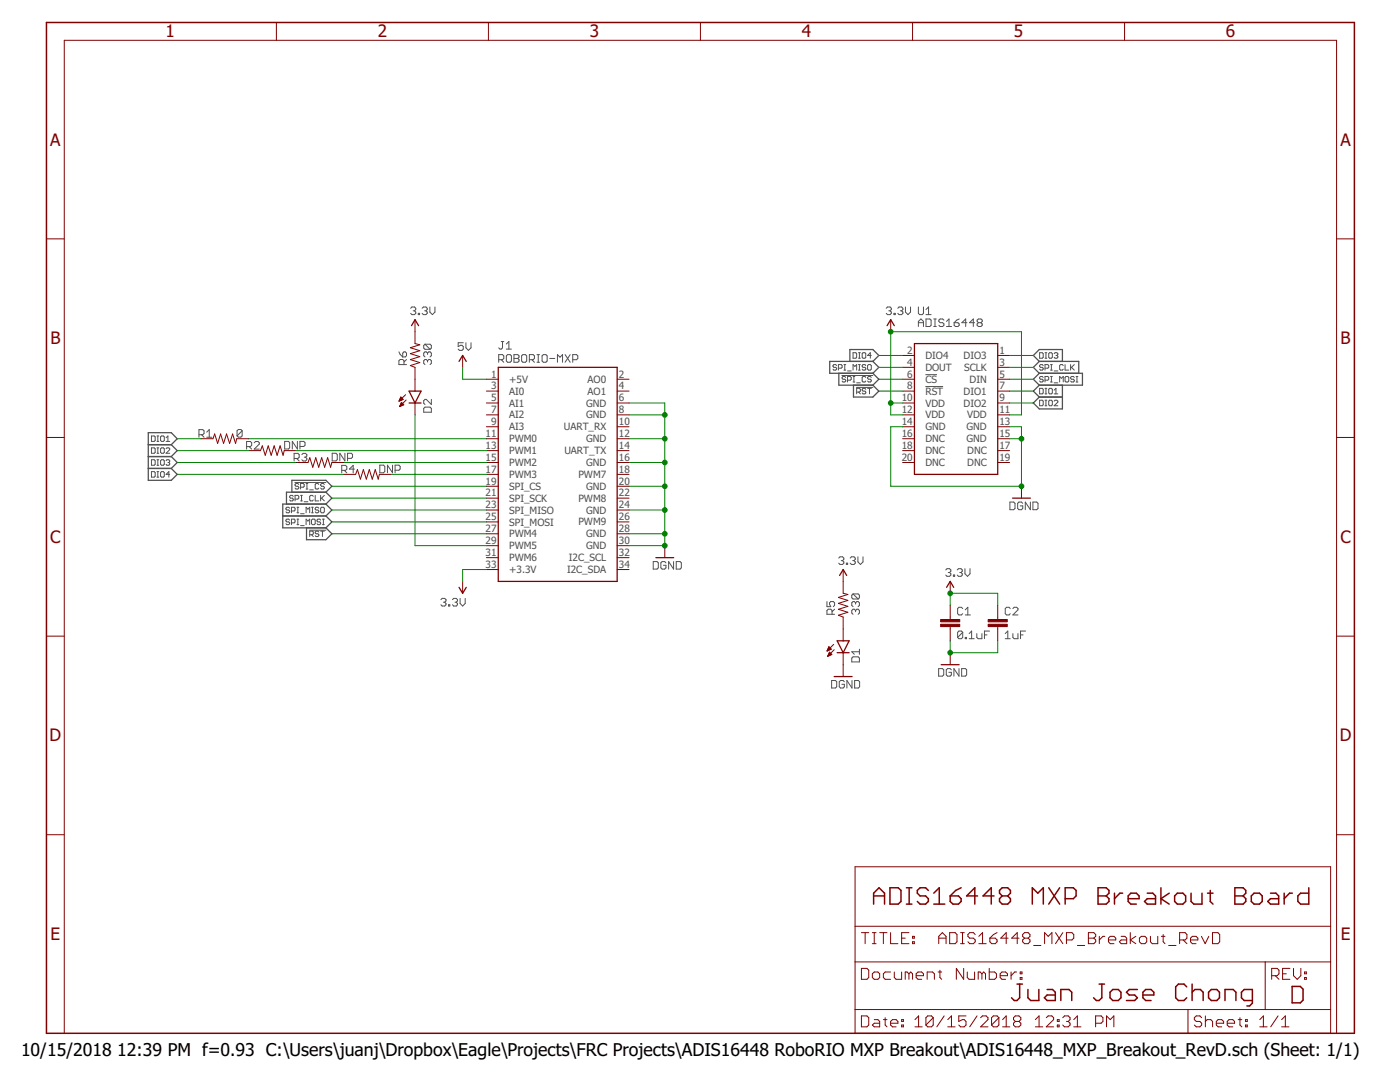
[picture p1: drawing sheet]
<svg xmlns="http://www.w3.org/2000/svg" width="279mm" height="216mm" viewBox="0 0 279 216" stroke-linecap="round" stroke-linejoin="round" font-family="sans-serif">
<g fill="none" stroke="#505050" stroke-width=".2">
<path d="M79.6 70.2l.3 .5 .5 .5M80.4 70.5l.2-.3h.3l.2 .3v.5l-.2 .2h-.5zM80.6 72.7v-.7l-.2-.3h-.5l-.3 .3v.7h1.5M81.1 71.7l-.5 .5M82 61.5l.2-.2h.5l.3 .2v.3l-.3 .2M82.5 62h.2M82.7 62l.3 .3v.2l-.3 .3h-.5l-.2-.3M83.5 62.5h.2v.3h-.2zM84.2 61.5l.3-.2h.5l.3 .2v.3l-.3 .2M84.8 62h.2M84.8 68.7l-.2 .2v.5l.2 .3h1M84.8 68.7h1l.3 .2v.5l-.3 .3"/>
<path d="M84.8 68.7l1 1M85 62l.3 .3v.2l-.3 .3h-.5l-.3-.3M85.3 72l-.2-.3h-.3l-.2 .3v.5l.2 .2M85.3 70.5l-.2-.3h-.3l-.2 .3v.5l.2 .2M85.3 72l.3-.3h.2l.3 .3v.5l-.3 .2M85.3 70.5v.2M85.3 72v.2M85.3 70.5l.3-.3h.2l.3 .3v.5l-.3 .2M85.8 61.3v1l.5 .5 .5-.5v-1M86.1 79.7v1l-1-1h-.3l-.2 .2v.6l.2 .2M92.5 68.4h-1.1v.8l.5-.3h.3l.3 .3v.5l-.3 .2h-.5l-.3-.2M93 68.4v1l.5 .5 .5-.5v-1"/>
<path d="M99.5 71.8h.8l.2-.3v-.5l-.2-.2h-.8v1.5M100 71.8l.5 .5M100 68.2h.5M100.3 68.2v1.2l-.3 .3h-.2l-.3-.3M101 69.7h1.1M101 68.6l.6-.4v1.5M101.3 70.8h.5l.3 .2v1l-.3 .3h-.5l-.3-.3v-1zM102.6 70.8h.7l.3 .2v.3l-.3 .2 .3 .3v.2l-.3 .3h-.7zM102.6 71.5h.7M104.4 70.8h.5l.2 .2v1l-.2 .3h-.5l-.3-.3v-1zM105.6 71.8h.8l.3-.3v-.5l-.3-.2h-.8v1.5M106.2 71.8l.5 .5"/>
<path d="M107.2 70.8h.5M107.2 72.3h.5M107.4 70.8v1.5M108.4 70.8h.5l.3 .2v1l-.3 .3h-.5l-.2-.3v-1zM109.7 71.5h1M111.3 72.3v-1.5l.5 .5 .5-.5v1.5M112.8 70.8l1 1.5M113.8 70.8l-1 1.5M114.3 71.8h.8l.2-.3v-.5l-.2-.2h-.8v1.5M167 72.9l-.2-.2h-.4l-.2 .4 .2 .2h.4l.2 .4-.2 .2h-.4l-.2-.2M167.3 73.5h.6l.2-.2v-.4l-.2-.2h-.6v1.2M168 74.9h6.2"/>
<path d="M168.4 72.7h.4M168.4 73.9h.4M168.6 72.7v1.2M168.8 75.3l-.2-.2h-.4l-.1 .4 .1 .2h.4l.2 .3-.2 .2h-.4l-.1-.2M169.1 74h.8M169.1 75.9h.6l.2-.2v-.4l-.2-.2h-.6v1.1M170.2 70.4h.6l.2 .2v.7l-.2 .2h-.6zM170.2 73.9v-1.2l.4 .4 .4-.4v1.2M170.2 75.1h.4M170.2 76.2h.4M170.4 75.1v1.1M170.9 77.3h3.3"/>
<path d="M171 78.2h.5l.2-.2v-.3l-.2-.2h-.5v1.1M171 76.4h.7M171.3 72.7h.4M171.3 73.9h.4M171.3 71.5h.4M171.3 70.4h.4M171.3 78.2l.4 .4M171.5 70.4v1.1M171.5 72.7v1.2M172.2 70.4h.4l.2 .2v.7l-.2 .2h-.4l-.1-.2v-.7zM172.8 72.9l-.2-.2h-.4l-.1 .4 .1 .2h.4l.2 .4-.2 .2h-.4l-.1-.2M172.8 75.3l-.2-.2h-.4l-.1 .2v.7l.1 .2h.4l.2-.2"/>
<path d="M172.8 77.7l-.2-.2h-.4l-.1 .2 .1 .3h.4l.2 .2-.2 .4h-.4l-.1-.2M173.1 77.5h.8M173.3 72.7h.4l.2 .2v.8l-.2 .2h-.4l-.2-.2v-.8zM173.5 77.5v1.1M173.9 75.3l-.2-.2h-.4l-.2 .2 .2 .4h.4l.2 .2-.2 .3h-.4l-.2-.2M173.9 70.9h-.8l.6-.5v1.1M176.9 61.5l.2-.2h.5l.3 .2v.3l-.3 .2M177.4 62h.2M177.6 62l.3 .3v.2l-.3 .3h-.5l-.2-.3M178.4 62.5h.3v.3h-.3zM179.2 61.5l.2-.2h.5l.3 .2v.3l-.3 .2M179.7 62h.2"/>
<path d="M179.9 62l.3 .3v.2l-.3 .3h-.5l-.2-.3M180.7 61.3v1l.5 .5 .5-.5v-1M183.3 61.3v1.2l.2 .3h.5l.3-.3v-1.2M183.3 65.2v-1.1l.5-.5 .5 .5v1.1M183.3 64.4h1M184.7 77.1h3.5M184.7 74.8h2.3M184.8 63.6h.8l.2 .3v1l-.2 .3h-.8zM184.8 62.8h1M184.8 61.8l.5-.5v1.5M186.4 65.2h.5M186.4 63.6h.5"/>
<path d="M186.6 63.6v1.6M188.4 63.9l-.3-.3h-.5l-.2 .3v.2l.2 .3h.5l.3 .2v.3l-.3 .3h-.5l-.2-.3M188.9 65.2h1M188.9 64.1l.5-.5v1.6M190.4 64.4h.8l.2 .2v.3l-.2 .3h-.5l-.3-.3zM191.4 63.6l-.5 .3-.5 .5M193 64.4h-1l.7-.8v1.6M194.5 64.4h-1l.7-.8v1.6M195.3 64.4h.5M195.3 64.4l-.3 .2v.3l.3 .3h.5l.2-.3v-.3l-.2-.2M195.3 64.4l-.3-.3v-.2l.3-.3h.5l.2 .3v.2l-.2 .3M207.5 70.4h.5l.2 .2v.7l-.2 .2h-.5z"/>
<path d="M207.5 77.5h.5l.2 .2v.7l-.2 .2h-.5zM207.5 79.9h.5l.2 .2v.7l-.2 .2h-.5zM208.2 72.9l-.2-.2h-.4l-.1 .4 .1 .2h.4l.2 .4-.2 .2h-.4l-.1-.2M208.2 75.3l-.2-.2h-.4l-.1 .4 .1 .2h.4l.2 .3-.2 .2h-.4l-.1-.2M208.6 73.5h.5l.2-.2v-.4l-.2-.2h-.5v1.2M208.6 75.9h.5l.2-.2v-.4l-.2-.2h-.5v1.1M208.6 78.6h.3M208.6 77.5h.3M208.6 79.9h.3M208.6 71.5h.3M208.6 70.4h.3M208.7 70.4v1.1"/>
<path d="M208.7 77.5v1.1M208.7 79.9v1.1M209.5 70.4h.3l.2 .2v.7l-.2 .2h-.3l-.2-.2v-.7zM209.5 77.5h.3l.2 .2v.7l-.2 .2h-.3l-.2-.2v-.7zM209.5 79.9h.3l.2 .2v.7l-.2 .2h-.3l-.2-.2v-.7zM209.7 72.7h.3M209.7 73.9h.3M209.7 75.1h.3M209.7 76.2h.3M209.8 72.7v1.2M209.8 75.1v1.1M210.4 70.6l.2-.2h.3l.2 .2-.2 .3"/>
<path d="M210.4 74h.7M210.4 76.4h.7M210.4 78.6h.7M210.4 77.9l.3-.4v1.1M210.7 70.9h.2M210.9 70.9l.2 .2-.2 .4h-.3l-.2-.2M211.5 76.2v-1.1l.3 .4 .4-.4v1.1M212.2 72.9l-.2-.2h-.4l-.1 .2v.8l.1 .2h.4l.2-.2M212.6 72.7v1.2h.7M212.7 75.1h.4l.2 .2v.7l-.2 .2h-.4l-.1-.2v-.7zM213.7 72.7v1.2M213.8 73.3l.6 .6"/>
<path d="M214.4 75.3l-.2-.2h-.4l-.1 .4 .1 .2h.4l.2 .3-.2 .2h-.4l-.1-.2M214.4 72.7l-.7 .8M214.8 75.1h.3M214.8 76.2h.3M214.9 75.1v1.1M30.2 87h.6l.2 .2v.7l-.2 .2h-.6zM30.2 89.4h.6l.2 .1v.8l-.2 .1h-.6zM30.2 91.7h.6l.2 .2v.7l-.2 .2h-.6zM30.2 94.1h.6l.2 .2v.7l-.2 .2h-.6zM31.3 88.1h.4M31.3 90.4h.4M31.3 92.8h.4"/>
<path d="M31.3 87h.4M31.3 89.4h.4M31.3 91.7h.4M31.3 95.2h.4M31.3 94.1h.4M31.5 87v1.1M31.5 89.4v1M31.5 91.7v1.1M31.5 94.1v1.1M32 87.2l.2-.2h.4l.2 .2v.7l-.2 .2h-.4l-.2-.2zM32 89.5l.2-.1h.4l.2 .1v.8l-.2 .1h-.4l-.2-.1zM32.2 91.7h.4l.2 .2v.7l-.2 .2h-.4l-.2-.2v-.7z"/>
<path d="M32.2 94.1h.4l.2 .2v.7l-.2 .2h-.4l-.2-.2v-.7zM33.1 88.1h.8M33.1 89.5l.2-.1h.4l.2 .1v.2l-.8 .7h.8M33.1 87.4l.4-.4v1.1M33.1 91.9l.2-.2h.4l.2 .2-.2 .4M33.5 92.3h.2M33.7 92.3l.2 .2-.2 .3h-.4l-.2-.2M33.9 94.7h-.8l.6-.6v1.1M39.7 86.7h.8l.2-.2v-.5l-.2-.3h-.8v1.5M40.2 86.7l.5 .5M41.3 86.2l.5-.5v1.5M41.3 87.2h1"/>
<path d="M48.3 86l-.2-.3h-.5l-.3 .3v1M48.3 86v1l-.2 .2h-.5l-.3-.2M48.3 86l-1 1M49.2 89.1h.8l.2-.2v-.6l-.2-.2h-.8v1.5M49.7 89.1l.5 .5M50.7 88.3l.3-.2h.5l.3 .2v.3l-1.1 1h1.1M56.8 88.1h.8l.2 .2v1l-.2 .3h-.8zM58.5 99l-.1-.2h-.4l-.2 .2 .2 .4h.4l.1 .2-.1 .3h-.4l-.2-.1M58.7 91.5h.8l.2-.3v-.5l-.2-.2h-.8v1.5M58.8 96.3h6.2M58.9 99.6h.5l.2-.2v-.4l-.2-.2h-.5v1.1M59.2 91.5l.5 .5"/>
<path d="M59.4 88.1v1.5l-1.1-1.5v1.5M59.6 96.7l-.2-.2h-.3l-.2 .3 .2 .2h.3l.2 .4-.2 .2h-.3l-.2-.2M59.9 89.1h.7l.3-.3v-.5l-.3-.2h-.7v1.5M60 98.8h.3M60 99.9h.3M60 97.2h.5l.2-.2v-.3l-.2-.2h-.5v1.1M60.2 98.8v1.1M60.2 90.7l.3-.2h.5l.2 .2v.3l-.2 .2M60.7 91.2h.3M61 91.2l.2 .3v.2l-.2 .3h-.5l-.3-.3M61.1 96.5h.3M61.1 97.6h.3"/>
<path d="M61.3 96.5v1.1M61.8 97.7h.7M62.5 99l-.1-.2h-.4l-.2 .2v.8l.2 .1h.4l.1-.1M62.9 98.8v1.1h.7M63.6 96.7l-.2-.2h-.3l-.2 .2v.7l.2 .2h.3l.2-.2M64 98.8v1.1M64.2 99.4l.5 .5M64.7 96.7l-.2-.2h-.3l-.2 .3 .2 .2h.3l.2 .4-.2 .2h-.3l-.2-.2M64.7 98.8l-.7 .8M66.3 90.4h.8l.2 .3v1l-.2 .3h-.8zM68.2 93.9h.8l.2-.3v-.5l-.2-.2h-.8v1.5M68.7 93.9l.5 .5"/>
<path d="M68.8 90.4v1.6l-1-1.6v1.6M69.4 91.5h.7l.3-.3v-.5l-.3-.3h-.7v1.6M70.7 93.6h-1l.8-.7v1.5M75.8 92.8h.7l.3 .3v1l-.3 .2h-.7zM78.3 92.8v1.5l-1-1.5v1.5M78.8 93.8h.8l.3-.2v-.5l-.3-.3h-.8v1.5M84.8 81.2h1l.3 .3v.8h-1.5v-.8zM208.6 81h.3M210.4 80.1l.2-.2h.3l.2 .2v.1l-.7 .8h.7M57.8 101.4l-.2-.2h-.3l-.2 .2 .2 .4h.3l.2 .2-.2 .3h-.3l-.2-.2M57.8 103.8l-.2-.2h-.3l-.2 .2 .2 .3h.3l.2 .2-.2 .4h-.3l-.2-.2M58.2 102h.5l.2-.2v-.4l-.2-.2h-.5v1.1"/>
<path d="M58.2 104.3h.5l.2-.2v-.3l-.2-.2h-.5v1.1M59.3 101.2h.3M59.3 102.3h.3M59.3 103.6h.3M59.3 104.7h.3M59.4 101.2v1.1M59.4 103.6v1.1M60 102.5h.7M60 104.9h.7M60.7 100.1h.7M61.1 102.3v-1.1l.3 .4 .4-.4v1.1M61.1 104.7v-1.1l.3 .4 .4-.4v1.1"/>
<path d="M61.8 105.8h3.2M61.8 106.7h.6l.1-.2v-.3l-.1-.2h-.6v1.1M62.2 103.8l.2-.2h.3l.2 .2v.7l-.2 .2h-.3l-.2-.2zM62.2 101.2h.3M62.2 102.3h.3M62.2 106.7l.3 .4M62.4 101.2v1.1M63.6 101.4l-.2-.2h-.3l-.2 .4 .2 .2h.3l.2 .3-.2 .2h-.3l-.2-.2M63.6 106.2l-.2-.2h-.3l-.2 .2 .2 .3h.3l.2 .2-.2 .4h-.3l-.2-.2M64 103.8l-.2-.2h-.4l-.1 .2 .1 .3h.4l.2 .2-.2 .4h-.4l-.1-.2M64 106h.7M64.2 101.2h.3l.2 .2v.7l-.2 .2h-.3l-.2-.2v-.7z"/>
<path d="M64.3 103.6h.4M64.3 104.7h.4M64.3 106v1.1M64.5 103.6v1.1M88 119.7l.2-.3h.6l.2 .3v.2l-.2 .3M90.3 119.7l.3-.3h.5l.2 .3v.2l-.2 .3M91.8 119.4v1l.5 .5 .5-.5v-1M130.4 112.1h.7l.3 .2v1l-.3 .3h-.7zM132.9 112.3l-.2-.2h-.6l-.2 .2v1l.2 .3h.6l.2-.3v-.5h-.5M134.4 112.1v1.5l-1-1.5v1.5M135 112.1h.7l.3 .2v1l-.3 .3h-.7zM167.4 111.4l.2-.3h.5l.3 .3v.2l-.3 .3"/>
<path d="M167.9 111.9h.2M168.1 111.9l.3 .2v.3l-.3 .2h-.5l-.2-.2M168.9 112.4h.3v.2h-.3zM169.7 111.4l.2-.3h.5l.3 .3v.2l-.3 .3M170.2 111.9h.2M170.2 118.5l-.2 .3v.5l.2 .2h1.1M170.2 118.5h1.1l.2 .3v.5l-.2 .2M170.2 118.5l1.1 1M170.4 111.9l.3 .2v.3l-.3 .2h-.5l-.2-.2M171.2 111.1v1l.5 .5 .5-.5v-1M188.7 113.7l.3-.2h.5l.3 .2v.3l-.3 .2M189.3 114.2h.2"/>
<path d="M189.5 114.2l.3 .3v.2l-.3 .3h-.5l-.3-.3M190.3 114.7h.2v.3h-.2zM191 113.7l.3-.2h.5l.2 .2v.3l-.2 .2M191.5 114.2h.3M191.8 114.2l.2 .3v.2l-.2 .3h-.5l-.3-.3M192.6 113.5v1l.5 .5 .5-.5v-1M201.5 100.2h.8l.3 .2v1.1l-.3 .2h-.8zM204.1 100.4l-.2-.2h-.6l-.2 .2v1.1l.2 .2h.6l.2-.2v-.6h-.5M205.6 100.2v1.5l-1-1.5v1.5M206.1 100.2h.8l.3 .2v1.1l-.3 .2h-.8zM88.5 120.2h.3M88.8 120.2l.2 .2v.3l-.2 .2h-.6l-.2-.2"/>
<path d="M89.5 120.7h.3v.2h-.3zM90.8 120.2h.3M91.1 120.2l.2 .2v.3l-.2 .2h-.5l-.3-.2M165 120v1.1h.8l-.3-.6v-.2l.3-.3h.5l.3 .3v.5l-.3 .3M166 135.8h.7l.3 .2v1l-.3 .3h-.7zM166.1 122.6v-.8l-.3-.2h-.5l-.3 .2v.8h1.6M166.6 121.6l-.5 .5M168.5 136l-.2-.2h-.6l-.2 .2v1l.2 .3h.6l.2-.3v-.5h-.5M170 135.8v1.5l-1-1.5v1.5M170.2 131.1h1.1l.2 .2v.8h-1.5v-.8zM170.6 135.8h.7l.3 .2v1l-.3 .3h-.7zM170.8 121.8l-.3-.2h-.3l-.2 .2v.5l.2 .3"/>
<path d="M170.8 120.3l-.3-.3h-.3l-.2 .3v.5l.2 .3M170.8 121.8l.2-.2h.3l.2 .2v.5l-.2 .3M170.8 120.3v.2M170.8 121.8v.3M170.8 120.3l.2-.3h.3l.2 .3v.5l-.2 .3M171.5 129.5v1.1M171.5 130h-1.5l.5 .6M187.3 133.4h.8l.2 .2v1.1l-.2 .2h-.8zM189.9 133.6l-.3-.2h-.5l-.3 .2v1.1l.3 .2h.5l.3-.2v-.5h-.5M191.4 133.4v1.5l-1-1.5v1.5M191.9 133.4h.8l.2 .2v1.1l-.2 .2h-.8zM192.1 121.4l-.2-.2h-.5l-.3 .2v1l.3 .3h.5l.2-.3"/>
<path d="M192.1 126.2l-.2-.3h-.5l-.3 .3v1M192.1 126.2v1l-.2 .2h-.5l-.3-.2M192.1 126.2l-1 1M192.6 127.2h.3v.2h-.3zM192.6 122.7h1.1M192.6 121.7l.5-.5v1.5M193.4 127.4h1M193.4 126.4l.5-.5v1.5M194.9 126.4v.8l.3 .2h.8v-1M196.5 126.7h.5M197.5 125.9h-1v1.5M200.6 127.4h1"/>
<path d="M200.6 126.4l.5-.5v1.5M201.6 121.4l-.2-.2h-.5l-.3 .2v1l.3 .3h.5l.2-.3M202.1 126.4v.8l.3 .2h.8v-1M202.1 121.4l.3-.2h.5l.3 .2v.3l-1.1 1h1.1M203.7 126.7h.5M204.7 125.9h-1v1.5"/>
</g>
<g fill="none" stroke="#505050" stroke-width=".25">
<path d="M167.4 74.5v2.4h6.8M169.6 72.1v-2.4h4.6l1.2 1.2-1.2 1.2M170.3 76.9v2.3h3.9l1.2-1.2-1.2-1.1M174.2 72.1h-8.6v2.4h8.6M174.2 72.1l1.2 1.2-1.2 1.2M174.2 74.5l1.2 1.2-1.2 1.2M207.4 72.1l-1.2 1.2 1.2 1.2M207.4 72.1h7.9v2.4M207.4 74.5h8.6v2.4h-8.6M207.4 74.5l-1.2 1.2 1.2 1.2M207.4 76.9l-1.2 1.1 1.2 1.2M207.4 79.2h4.6"/>
<path d="M207.4 72.1l-1.2-1.2 1.2-1.2h4.6v2.4M212 76.9v4.7h-4.6l-1.2-1.2 1.2-1.2M29.6 88.7h4.6M29.6 91.1h4.6M29.6 93.5h4.6M34.2 88.7l1.2-1.2-1.2-1.2h-4.6v9.5h4.6l1.2-1.1-1.2-1.2M34.2 88.7l1.2 1.2-1.2 1.2M34.2 91.1l1.2 1.2-1.2 1.2M58.3 98.2v-2.4h6.7l1.2 1.2-1.2 1.2M65 98.2l1.2 1.2-1.2 1.2M65 98.2h-7.8v2.4M56.4 103h8.6"/>
<path d="M61.2 105.3v2.4h3.8l1.2-1.2-1.2-1.2M65 100.6h-8.6v4.7h8.6M65 100.6l1.2 1.2-1.2 1.2M65 103l1.2 1.1-1.2 1.2"/>
</g>
<g fill="none" stroke="#800000" stroke-width=".3">
<path d="M9.3 4.5h261v201.7h-261zM174.3 178.8h2.2M177.6 177.1h1.7l.5 .6v2.2l-.5 .5h-1.7zM180.9 177.1h1.1M181.4 177.1v3.3M185.3 177.7l-.6-.6h-1.1l-.5 .6v.5l.5 .6h1.1l.6 .5v.6l-.6 .5h-1.1l-.5-.5M186.4 178.2l1.1-1.1v3.3M189.6 178.8h1.7l.5 .5v.6l-.5 .5h-1.1l-.6-.5zM191.8 177.1l-1.1 .6-1.1 1.1M195.1 178.8h-2.2l1.6-1.7v3.3M198.4 178.8h-2.2l1.6-1.7v3.3M200 178.8h1.1"/>
<path d="M200 178.8l-.5 .5v.6l.5 .5h1.1l.6-.5v-.6l-.6-.5M200 178.8l-.5-.6v-.5l.5-.6h1.1l.6 .6v.5l-.6 .6M209.3 177.1l2.2 3.3M211.5 177.1l-2.2 3.3M212.6 179.3h1.6l.6-.5v-1.1l-.6-.6h-1.6v3.3M219.1 178.8h1.7M219.1 177.1h1.7l.5 .6v.5l-.5 .6 .5 .5v.6l-.5 .5h-1.7zM222.4 178.2v2.2M224 178.2h-.5l-1.1 1.1M225.1 179.3h2.2v-.5l-.5-.6h-1.1l-.6 .6v1.1l.6 .5h1.1M229 178.2h1.1l.5 .6v1.6h-1.6l-.6-.5 .6-.6h1.6M231.7 177.1v3.3"/>
<path d="M233.3 178.2l-1.6 1.1 1.6 1.1M234.4 178.8l.6-.6h1.1l.5 .6v1.1l-.5 .5h-1.1l-.6-.5zM237.7 178.2v1.7l.6 .5h1.6v-2.2M241 178.2h1.1M241.5 177.7v2.2l.6 .5M246.4 178.8h1.7M246.4 177.1h1.7l.5 .6v.5l-.5 .6 .5 .5v.6l-.5 .5h-1.7zM250.3 178.2h1.1l.5 .6v1.1l-.5 .5h-1.1l-.6-.5v-1.1zM253.6 178.2h1l.6 .6v1.6h-1.6l-.6-.5 .6-.6h1.6M256.3 178.2v2.2M257.9 178.2h-.5l-1.1 1.1M261.2 177.1v3.3h-1.6l-.6-.5v-1.1l.6-.6h1.6"/>
<path d="M174.3 180.4v-2.2l1.1-1.1 1.1 1.1v2.2M180.9 180.4h1.1M186.4 180.4h2.2M203 196.4h1M203.5 196.4v2.7l-.5 .5h-.6l-.5-.5M205.1 197.4v1.7l.6 .5h1.6v-2.2M206 180.4v-3.3l1.1 1.1 1.1-1.1v3.3M209 197.4h1.1l.5 .6v1.6h-1.6l-.6-.5 .6-.6h1.6M211.7 199.6v-2.2h1.6l.6 .6v1.6M219.4 196.4h1M219.9 196.4v2.7l-.5 .5h-.6l-.6-.5M221.5 198l.6-.6h1.1l.5 .6v1.1l-.5 .5h-1.1l-.6-.5z"/>
<path d="M227 197.4h-1.6l-.6 .6 .6 .5h1l.6 .6-.6 .5h-1.6M228.1 198.5h2.2v-.5l-.6-.6h-1.1l-.5 .6v1.1l.5 .5h1.1M236.8 196.9l-.5-.5h-1.1l-.6 .5v2.2l.6 .5h1.1l.5-.5M237.9 198l.6-.6h1.1l.5 .6v1.6M237.9 196.4v3.2M241.2 198l.5-.6h1.1l.6 .6v1.1l-.6 .5h-1.1l-.5-.5zM244.5 199.6v-2.2h1.6l.6 .6v1.6M249.9 199.6h-1.6l-.5-.5v-1.1l.5-.6h1.6v2.8l-.5 .5h-.6M257.9 196.8h1.6l.6 .6v2.2l-.6 .5h-1.6z"/>
</g>
<g fill="none" stroke="#800000" stroke-width=".2">
<path d="M55.2 4.5v3.5M97.5 4.5v3.5M139.8 4.5v3.5M182.1 4.5v3.5M224.4 4.5v3.5M9.3 47.7h3.5M266.7 47.7h3.6M79.7 79.9h.2M79.7 79.8h.4M79.8 79.7h.6M79.8 79.6h.6M79.9 79.5h.4"/>
<path d="M79.9 79.4h.3M80 79.3h.1M80 79.2l.5 .5-.9 .4zM80.9 78.8l-1.3 1.3M81 79.8l-1.2 1.3M82.8 63.8v4.8l1 .2-1.9 .6 1.9 .6-1.9 .6 1.9 .6-1.9 .6 1.9 .5-1.9 .6 .9 .4v4.7M92.3 70.9v2.4M97.1 75.7h2.3M97.1 78h2.3M123.2 75.7h2.3M123.2 78h2.3M177.8 63.8v2.4"/>
<path d="M180.1 70.9h2.4M180.1 73.3h2.4M180.1 75.7h2.4M180.1 78h2.4M199.1 70.9h2.4M199.1 73.3h2.4M199.1 75.7h2.4M199.1 78h2.4M9.3 87.3h3.5M40.1 87.5h2.4l.3-.9 .6 1.9 .6-1.9 .6 1.9 .6-1.9 .6 1.9 .6-1.9 .6 1.9 .2-1h2.4M49.6 89.9h2.4l.3-.9 .6 1.8 .6-1.8 .6 1.8 .6-1.8 .6 1.8 .6-1.8 .6 1.8 .2-.9h2.4M59.1 92.3h2.4l.3-1 .6 1.9 .6-1.9 .6 1.9 .6-1.9 .6 1.9 .6-1.9 .6 1.9 .2-.9h2.4"/>
<path d="M68.6 94.7h2.4l.3-1 .6 1.9 .6-1.9 .6 1.9 .6-1.9 .6 1.9 .6-1.9 .6 1.9 .2-.9h2.4M79.8 81.1h.1M79.8 80.9h.4M79.9 80.8h.5M79.9 80.7h.6M80 80.6h.4M80 80.5h.3M80.1 80.4h.1M80.1 80.3l.5 .5-.8 .3zM82.8 80.4v2.4M97.1 80.4h2.3M97.1 82.8h2.3"/>
<path d="M97.1 85.2h2.3M97.1 87.5h2.3M97.1 89.9h2.3M97.1 92.3h2.3M97.1 94.7h2.3M97.1 97h2.3M97.1 99.4h2.3M123.2 80.4h2.3M123.2 82.8h2.3M123.2 85.2h2.3M123.2 87.5h2.3M123.2 89.9h2.3"/>
<path d="M123.2 92.3h2.3M123.2 94.7h2.3M123.2 97h2.3M123.2 99.4h2.3M180.1 80.4h2.4M180.1 82.8h2.4M180.1 85.2h2.4M180.1 87.5h2.4M180.1 89.9h2.4M180.1 92.3h2.4M199.1 80.4h2.4M199.1 82.8h2.4"/>
<path d="M199.1 85.2h2.4M199.1 87.5h2.4M199.1 89.9h2.4M199.1 92.3h2.4M203.9 97v2.4M266.7 87.3h3.6M92.3 116v2.4M97.1 101.8h2.3M97.1 104.1h2.3M97.1 106.5h2.3M97.1 108.9h2.3M97.1 111.3h2.3"/>
<path d="M97.1 113.6h2.3M123.2 101.8h2.3M123.2 104.1h2.3M123.2 106.5h2.3M123.2 108.9h2.3M123.2 111.3h2.3M123.2 113.6h2.3M132.7 108.9v2.4M168.3 113.6v4.8l.9 .2-1.9 .6 1.9 .6-1.9 .6 1.9 .6-1.9 .6 1.9 .6-1.9 .6 1 .3v4.8M189.6 116v2.4M9.3 126.9h3.5M165.1 129.9h.1"/>
<path d="M165.1 129.7h.3M165.2 129.6h.5M165.2 131h.1M165.2 129.5h.7M165.2 130.9h.2M165.3 129.4h.5M165.3 130.7h.4M165.3 129.3h.4M165.3 130.6h.7M165.4 129.2h.1M165.4 130.5h.5M165.4 129.1l-.3 .8"/>
<path d="M165.4 129.1l.5 .4M165.4 129.1h.1M165.4 130.4h.4M165.5 130.3h.2M165.5 130.2h.1M165.5 130.1l.5 .5-.8 .4zM165.9 129.5l-.8 .4M166.4 128.6l-1.3 1.3M166.5 129.6l-1.3 1.4M168.3 130.2v4.8M189.6 120.8v2.8M189.6 125v2.9"/>
<path d="M189.6 130.2v2.4M199.1 120.8v2.8M199.1 125v2.9M266.7 126.9h3.6M9.3 166.6h3.5M170.6 173h95v33.2h-95zM266.7 166.6h3.6M170.6 191.9h95M170.6 184.8h95M171.9 193.2h1.1l.4 .4v1.5l-.4 .3h-1.1zM171.9 186.1h1.5M172.7 186.1v2.2"/>
<path d="M174.1 194.3l.4-.3h.7l.4 .3v.8l-.4 .3h-.7l-.4-.3zM174.1 186.1h.7M174.1 188.3h.7M174.5 186.1v2.2M175.6 186.1h1.4M176.3 186.1v2.2M177.7 186.1v2.2h1.5M177.7 194h-1l-.4 .3v.8l.4 .3h1M178.5 194v1.1l.3 .3h1.1v-1.4M179.9 187.2h.8M181.4 194.3l.4-.3 .3 .3v1.1M181.4 186.1h-1.5v2.2h1.5"/>
<path d="M181.4 194.3l-.4-.3h-.3v1.4M181.4 194.3v1.1M182.1 186.8h.4v.4h-.4zM182.1 187.9h.4v.4h-.4zM182.8 194.7h1.5v-.4l-.4-.3h-.7l-.4 .3v.8l.4 .3h.7M185 195.4v-1.4h1.1l.4 .3v1.1M187.2 194h.7M187.3 187.2h1.5M187.3 188.3v-1.5l.8-.7 .7 .7v1.5M187.6 193.6v1.5l.3 .3M189.5 186.1h1.1l.4 .4v1.4l-.4 .4h-1.1zM191.7 186.1h.7"/>
<path d="M191.7 188.3h.7M192.1 186.1v2.2M192.3 193.2v2.2l-1.4-2.2v2.2M193 194v1.1l.4 .3h1.1v-1.4M194.6 186.5l-.3-.4h-.8l-.3 .4v.3l.3 .4h.8l.3 .4v.3l-.3 .4h-.8l-.3-.4M195.3 188.3h1.5M195.3 186.8l.8-.7v2.2M196 194.3l-.4-.3h-.4v1.4M196 194.3v1.1M196 194.3l.3-.3 .4 .3v1.1M197.4 193.2v2.2h1.1l.4-.3v-.8l-.4-.3h-1.1M197.5 187.2h1.1l.4 .4v.3l-.4 .4h-.7l-.4-.4z"/>
<path d="M199 186.1l-.7 .4-.8 .7M199.6 194.7h1.5v-.4l-.4-.3h-.7l-.4 .3v.8l.4 .3h.7M201.2 187.2h-1.5l1.1-1.1v2.2M201.8 194v1.4M202.9 194h-.4l-.7 .7M203.4 187.2h-1.5l1.1-1.1v2.2M203.6 195.1h.4v.3h-.4zM203.6 194h.4v.3h-.4zM204.5 187.2l-.4-.4v-.3l.4-.4h.7l.3 .4v.3l-.3 .4M204.5 187.2l-.4 .4v.3l.4 .4h.7l.3-.4v-.3l-.3-.4M204.5 187.2h.7M206.3 188.7h1.4"/>
<path d="M208.5 188.3v-2.2l.7 .7 .7-.7v2.2M210.7 186.1l1.4 2.2M212.1 186.1l-1.4 2.2M212.8 187.6h1.1l.4-.4v-.7l-.4-.4h-1.1v2.2M215 188.7h1.5M217.2 186.1h1.1l.4 .4v.3l-.4 .4 .4 .4v.3l-.4 .4h-1.1zM217.2 187.2h1.1M219.4 186.8v1.5M220.5 186.8h-.4l-.7 .8M221.2 187.6h1.5v-.4l-.4-.4h-.7l-.4 .4v.7l.4 .4h.7M223.8 186.8h.7l.4 .4v1.1h-1.1l-.4-.4 .4-.3h1.1M225.6 186.1v2.2"/>
<path d="M226.7 186.8l-1.1 .8 1.1 .7M227.4 187.2l.4-.4h.7l.4 .4v.7l-.4 .4h-.7l-.4-.4zM229.6 186.8v1.1l.4 .4h1.1v-1.5M231.8 186.8h.7M232.1 186.5v1.4l.4 .4M233.2 188.7h1.5M235.4 187.6h1.1l.4-.4v-.7l-.4-.4h-1.1v2.2M236.1 187.6l.8 .7M237.6 187.6h1.5v-.4l-.4-.4h-.7l-.4 .4v.7l.4 .4h.7M239.8 186.8l.7 1.5 .7-1.5M242 186.1h1.1l.3 .4v1.4l-.3 .4h-1.1zM252.5 191.9v9.5"/>
<path d="M253.8 194.7h1.1l.3-.4v-.7l-.3-.4h-1.1v2.2M254.5 194.7l.7 .7M256 194.3h.7M257.4 193.2h-1.4v2.2h1.4M258.1 193.2v1.5l.8 .7 .7-.7v-1.5M260.3 195.1h.4v.3h-.4zM260.3 194h.4v.3h-.4zM12.8 206.2v-198.2h253.9v198.2M170.6 201.4h95M171.9 202.7h1.1l.4 .4v1.4l-.4 .4h-1.1zM174.5 203.5h.7l.4 .3v1.1h-1.1l-.4-.4 .4-.3h1.1M176.3 203.5h.7"/>
<path d="M176.7 203.1v1.4l.3 .4M177.7 204.2h1.5v-.4l-.4-.3h-.7l-.4 .3v.7l.4 .4h.7M179.9 204.5h.4v.4h-.4zM179.9 203.5h.4v.3h-.4zM182.6 204.9h1.4M182.6 203.5l.7-.8v2.2M186.2 203.1v1.4l-.3 .4h-.8l-.3-.4M186.2 203.1l-.3-.4h-.8l-.3 .4v1.4M186.2 203.1l-1.4 1.4M188.4 202.7l-1.4 2.2M189.1 204.9h1.5M189.1 203.5l.8-.8v2.2"/>
<path d="M192.8 202.7h-1.5v1.1l.8-.3h.3l.4 .3v.7l-.4 .4h-.7l-.4-.4M195 202.7l-1.5 2.2M195.7 203.1l.4-.4h.7l.4 .4v.4l-1.5 1.4h1.5M199.3 203.1v1.4l-.3 .4h-.8l-.3-.4M199.3 203.1l-.3-.4h-.8l-.3 .4v1.4M199.3 203.1l-1.4 1.4M200.1 204.9h1.4M200.1 203.5l.7-.8v2.2M202.6 203.8l-.3 .4v.3l.3 .4h.7l.4-.4v-.3l-.4-.4M202.6 203.8l-.3-.3v-.4l.3-.4h.7l.4 .4v.4l-.4 .3M202.6 203.8h.7M206.6 204.9h1.5"/>
<path d="M206.6 203.5l.8-.8v2.2M208.8 203.1l.4-.4h.7l.4 .4v.4l-1.5 1.4h1.5M211 204.5h.4v.4h-.4zM211 203.5h.4v.3h-.4zM212.1 203.1l.3-.4h.8l.4 .4v.4l-.4 .3M212.8 203.8h.4M213.2 203.8l.4 .4v.3l-.4 .4h-.8l-.3-.4M214.3 204.9h1.4M214.3 203.5l.7-.8v2.2M218.7 204.2h1.1l.3-.4v-.7l-.3-.4h-1.1v2.2M220.8 204.9v-2.2l.8 .8 .7-.8v2.2M237.1 201.4v4.8"/>
<path d="M239.8 203.1l-.3-.4h-.8l-.3 .4v.4l.3 .3h.8l.3 .4v.3l-.3 .4h-.8l-.3-.4M240.6 203.8l.3-.3h.7l.4 .3v1.1M240.6 202.7v2.2M242.7 204.2h1.5v-.4l-.4-.3h-.7l-.4 .3v.7l.4 .4h.7M244.9 204.2h1.5v-.4l-.4-.3h-.7l-.4 .3v.7l.4 .4h.7M247.1 203.5h.7M247.5 203.1v1.4l.3 .4M248.6 204.5h.3v.4h-.3zM248.6 203.5h.3v.3h-.3zM251.4 204.9h1.5M251.4 203.5l.7-.8v2.2M255.1 202.7l-1.5 2.2"/>
<path d="M255.8 204.9h1.4M255.8 203.5l.7-.8v2.2"/>
</g>
<g fill="none" stroke="#800000" stroke-width=".25">
<path d="M81.6 78h2.4l-1.2 2.4zM82.1 65l.7-1.2 .7 1.2M91.6 72.1l.7-1.2 .7 1.2M99.4 73.3h23.8v42.7h-23.8zM177 65l.8-1.2 .7 1.2M182.5 68.6h16.6v26.1h-16.6zM81.6 80.4h2.4M202.1 99.4h3.5M91.6 117.2l.7 1.2 .7-1.2M130.9 111.3h3.6M167.6 114.8l.7-1.2 .7 1.2M188.9 117.2l.7-1.2 .7 1.2"/>
<path d="M166.5 135h3.6M167.1 127.9h2.4l-1.2 2.3zM167.1 130.2h2.4M187.8 132.6h3.6"/>
</g>
<g fill="#800000" stroke="#800000" stroke-width=".2">
<path d="M187.7 124.6h3.8v.4h-3.8z"/>
<path d="M187.7 123.6h3.8v.5h-3.8z"/>
<path d="M197.2 124.6h3.8v.4h-3.8z"/>
<path d="M197.2 123.6h3.8v.5h-3.8z"/>
</g>
<g fill="none" stroke="#008000" stroke-width=".2">
<path d="M92.3 73.3v2.4h4.8M175.4 75.7h4.7M175.4 73.3h4.7M175.4 78h4.7M175.4 70.9h4.7M201.5 75.7h4.7M201.5 73.3h4.7M201.5 78h4.7M201.5 70.9h4.7M35.4 92.3h23.7M35.4 87.5h4.7M35.4 89.9h14.2"/>
<path d="M35.4 94.7h33.2M49.6 87.5h47.5M59.1 89.9h38M66.2 97h30.9M66.2 99.4h30.9M68.6 92.3h28.5M78.1 94.7h19M82.8 82.8v26.1h14.3M125.5 80.4h7.2v28.5h-7.2M125.5 97h7.2M125.5 92.3h7.2M125.5 87.5h7.2"/>
<path d="M125.5 82.8h7.2M177.8 80.4h2.3M180.1 85.2h-2.3v11.8h26.1v-11.8h-2.4M180.1 82.8h-2.3v-16.6h26.1v16.6h-2.4M201.5 87.5h2.4M201.5 80.4h4.7M66.2 106.5h30.9M66.2 101.8h30.9M66.2 104.1h30.9M97.1 113.6h-4.8v2.4M125.5 106.5h7.2M125.5 101.8h7.2"/>
<path d="M189.6 120.8v-2.4h9.5v2.4M189.6 127.9v2.3h9.5v-2.3"/>
</g>
<g fill="#008000" stroke="#008000" stroke-width=".2">
<circle cx="132.7" cy="82.8" r=".47"/>
<circle cx="132.7" cy="87.5" r=".47"/>
<circle cx="132.7" cy="92.3" r=".47"/>
<circle cx="132.7" cy="97" r=".47"/>
<circle cx="132.7" cy="101.8" r=".47"/>
<circle cx="132.7" cy="106.5" r=".47"/>
<circle cx="132.7" cy="108.9" r=".47"/>
<circle cx="203.9" cy="87.5" r=".47"/>
<circle cx="203.9" cy="97" r=".47"/>
<circle cx="189.6" cy="130.2" r=".47"/>
<circle cx="177.8" cy="80.4" r=".47"/>
<circle cx="177.8" cy="66.2" r=".47"/>
<circle cx="189.6" cy="118.4" r=".47"/>
</g>
<g font-size="3.5">
<text x="4.2" y="210.7">10/15/2018</text>
<text x="23.4" y="210.7">12:39 PM f=0.93 C:\Users\juanj\Dropbox\Eagle\Projects\FRC Projects\ADIS16448 RoboRIO MXP Breakout\ADIS16448_MXP_Breakout_RevD.sch (Sheet: 1/1)</text>
</g>
<g font-size="3.4" fill="#800000">
<text x="33.1" y="7.5">1</text>
<text x="75.4" y="7.5">2</text>
<text x="117.7" y="7.5">3</text>
<text x="160" y="7.5">4</text>
<text x="202.3" y="7.5">5</text>
<text x="244.7" y="7.5">6</text>
<text x="10" y="29.1">A</text>
<text x="267.5" y="29.1">A</text>
<text x="10.1" y="68.7">B</text>
<text x="267.5" y="68.7">B</text>
<text x="10" y="108.3">C</text>
<text x="267.5" y="108.3">C</text>
<text x="9.9" y="147.9">D</text>
<text x="267.4" y="147.9">D</text>
<text x="10.1" y="187.6">E</text>
<text x="267.6" y="187.6">E</text>
</g>
<g font-size="2" fill="#505050">
<text x="181.1" y="70.6">2</text>
<text x="184.7" y="71.6">DIO4</text>
<text x="192.3" y="71.6">DIO3</text>
<text x="199.4" y="70.6">1</text>
<text x="98" y="75.3">1</text>
<text x="98" y="77.7">3</text>
<text x="101.6" y="76.4">+5V</text>
<text x="117.3" y="76.4">AO0</text>
<text x="123.5" y="75.3">2</text>
<text x="123.5" y="77.7">4</text>
<text x="181.1" y="77.7">8</text>
<text x="181.1" y="75.3">6</text>
<text x="181.1" y="73">4</text>
<text x="184.7" y="76.4">CS</text>
<text x="184.7" y="74">DOUT</text>
<text x="192.4" y="74">SCLK</text>
<text x="193.5" y="76.4">DIN</text>
<text x="199.4" y="73">3</text>
<text x="199.4" y="75.3">5</text>
<text x="199.4" y="77.7">7</text>
<text x="98" y="80.1">5</text>
<text x="98" y="82.5">7</text>
<text x="101.6" y="78.8">AI0</text>
<text x="101.6" y="81.1">AI1</text>
<text x="101.6" y="83.5">AI2</text>
<text x="117" y="81.1">GND</text>
<text x="117" y="83.5">GND</text>
<text x="117.3" y="78.7">AO1</text>
<text x="123.5" y="80.1">6</text>
<text x="123.5" y="82.5">8</text>
<text x="180" y="82.5">12</text>
<text x="180" y="80.1">10</text>
<text x="184.7" y="83.5">VDD</text>
<text x="184.7" y="81.1">VDD</text>
<text x="184.7" y="78.8">RST</text>
<text x="192.3" y="78.7">DIO1</text>
<text x="192.3" y="81.1">DIO2</text>
<text x="193" y="83.5">VDD</text>
<text x="199.4" y="80.1">9</text>
<text x="199.4" y="82.5">11</text>
<text x="96.9" y="87.2">11</text>
<text x="96.9" y="89.6">13</text>
<text x="98" y="84.8">9</text>
<text x="101.6" y="85.9">AI3</text>
<text x="101.6" y="88.2">PWM0</text>
<text x="112.5" y="85.9">UART_RX</text>
<text x="117" y="88.2">GND</text>
<text x="123.5" y="84.8">10</text>
<text x="123.5" y="87.2">12</text>
<text x="123.5" y="89.6">14</text>
<text x="180" y="89.6">18</text>
<text x="180" y="87.2">16</text>
<text x="180" y="84.8">14</text>
<text x="184.7" y="88.2">DNC</text>
<text x="184.7" y="85.9">GND</text>
<text x="192.9" y="85.9">GND</text>
<text x="192.9" y="88.2">GND</text>
<text x="199.4" y="84.8">13</text>
<text x="199.4" y="87.2">15</text>
<text x="199.4" y="89.6">17</text>
<text x="96.9" y="91.9">15</text>
<text x="96.9" y="94.3">17</text>
<text x="101.6" y="90.6">PWM1</text>
<text x="101.6" y="93">PWM2</text>
<text x="101.6" y="95.4">PWM3</text>
<text x="112.6" y="90.6">UART_TX</text>
<text x="115.4" y="95.4">PWM7</text>
<text x="117" y="93">GND</text>
<text x="123.5" y="91.9">16</text>
<text x="123.5" y="94.3">18</text>
<text x="180" y="91.9">20</text>
<text x="184.7" y="93">DNC</text>
<text x="184.7" y="90.6">DNC</text>
<text x="193" y="90.6">DNC</text>
<text x="193" y="93">DNC</text>
<text x="199.4" y="91.9">19</text>
<text x="96.9" y="96.7">19</text>
<text x="96.9" y="99.1">21</text>
<text x="96.9" y="101.4">23</text>
<text x="101.6" y="97.7">SPI_CS</text>
<text x="101.6" y="100.1">SPI_SCK</text>
<text x="115.4" y="100.1">PWM8</text>
<text x="117" y="97.7">GND</text>
<text x="123.5" y="96.7">20</text>
<text x="123.5" y="99.1">22</text>
<text x="123.5" y="101.4">24</text>
<text x="96.9" y="103.8">25</text>
<text x="96.9" y="106.2">27</text>
<text x="101.6" y="102.5">SPI_MISO</text>
<text x="101.6" y="104.9">SPI_MOSI</text>
<text x="101.6" y="107.2">PWM4</text>
<text x="115.4" y="104.9">PWM9</text>
<text x="117" y="102.5">GND</text>
<text x="117" y="107.2">GND</text>
<text x="123.5" y="103.8">26</text>
<text x="123.5" y="106.2">28</text>
<text x="96.9" y="108.6">29</text>
<text x="96.9" y="110.9">31</text>
<text x="96.9" y="113.3">33</text>
<text x="101.6" y="109.6">PWM5</text>
<text x="101.6" y="112">PWM6</text>
<text x="113.5" y="112">I2C_SCL</text>
<text x="117" y="109.6">GND</text>
<text x="123.5" y="108.6">30</text>
<text x="123.5" y="110.9">32</text>
<text x="123.5" y="113.3">34</text>
<text x="101.6" y="114.3">+3.3V</text>
<text x="113.2" y="114.3">I2C_SDA</text>
</g>
</svg>
